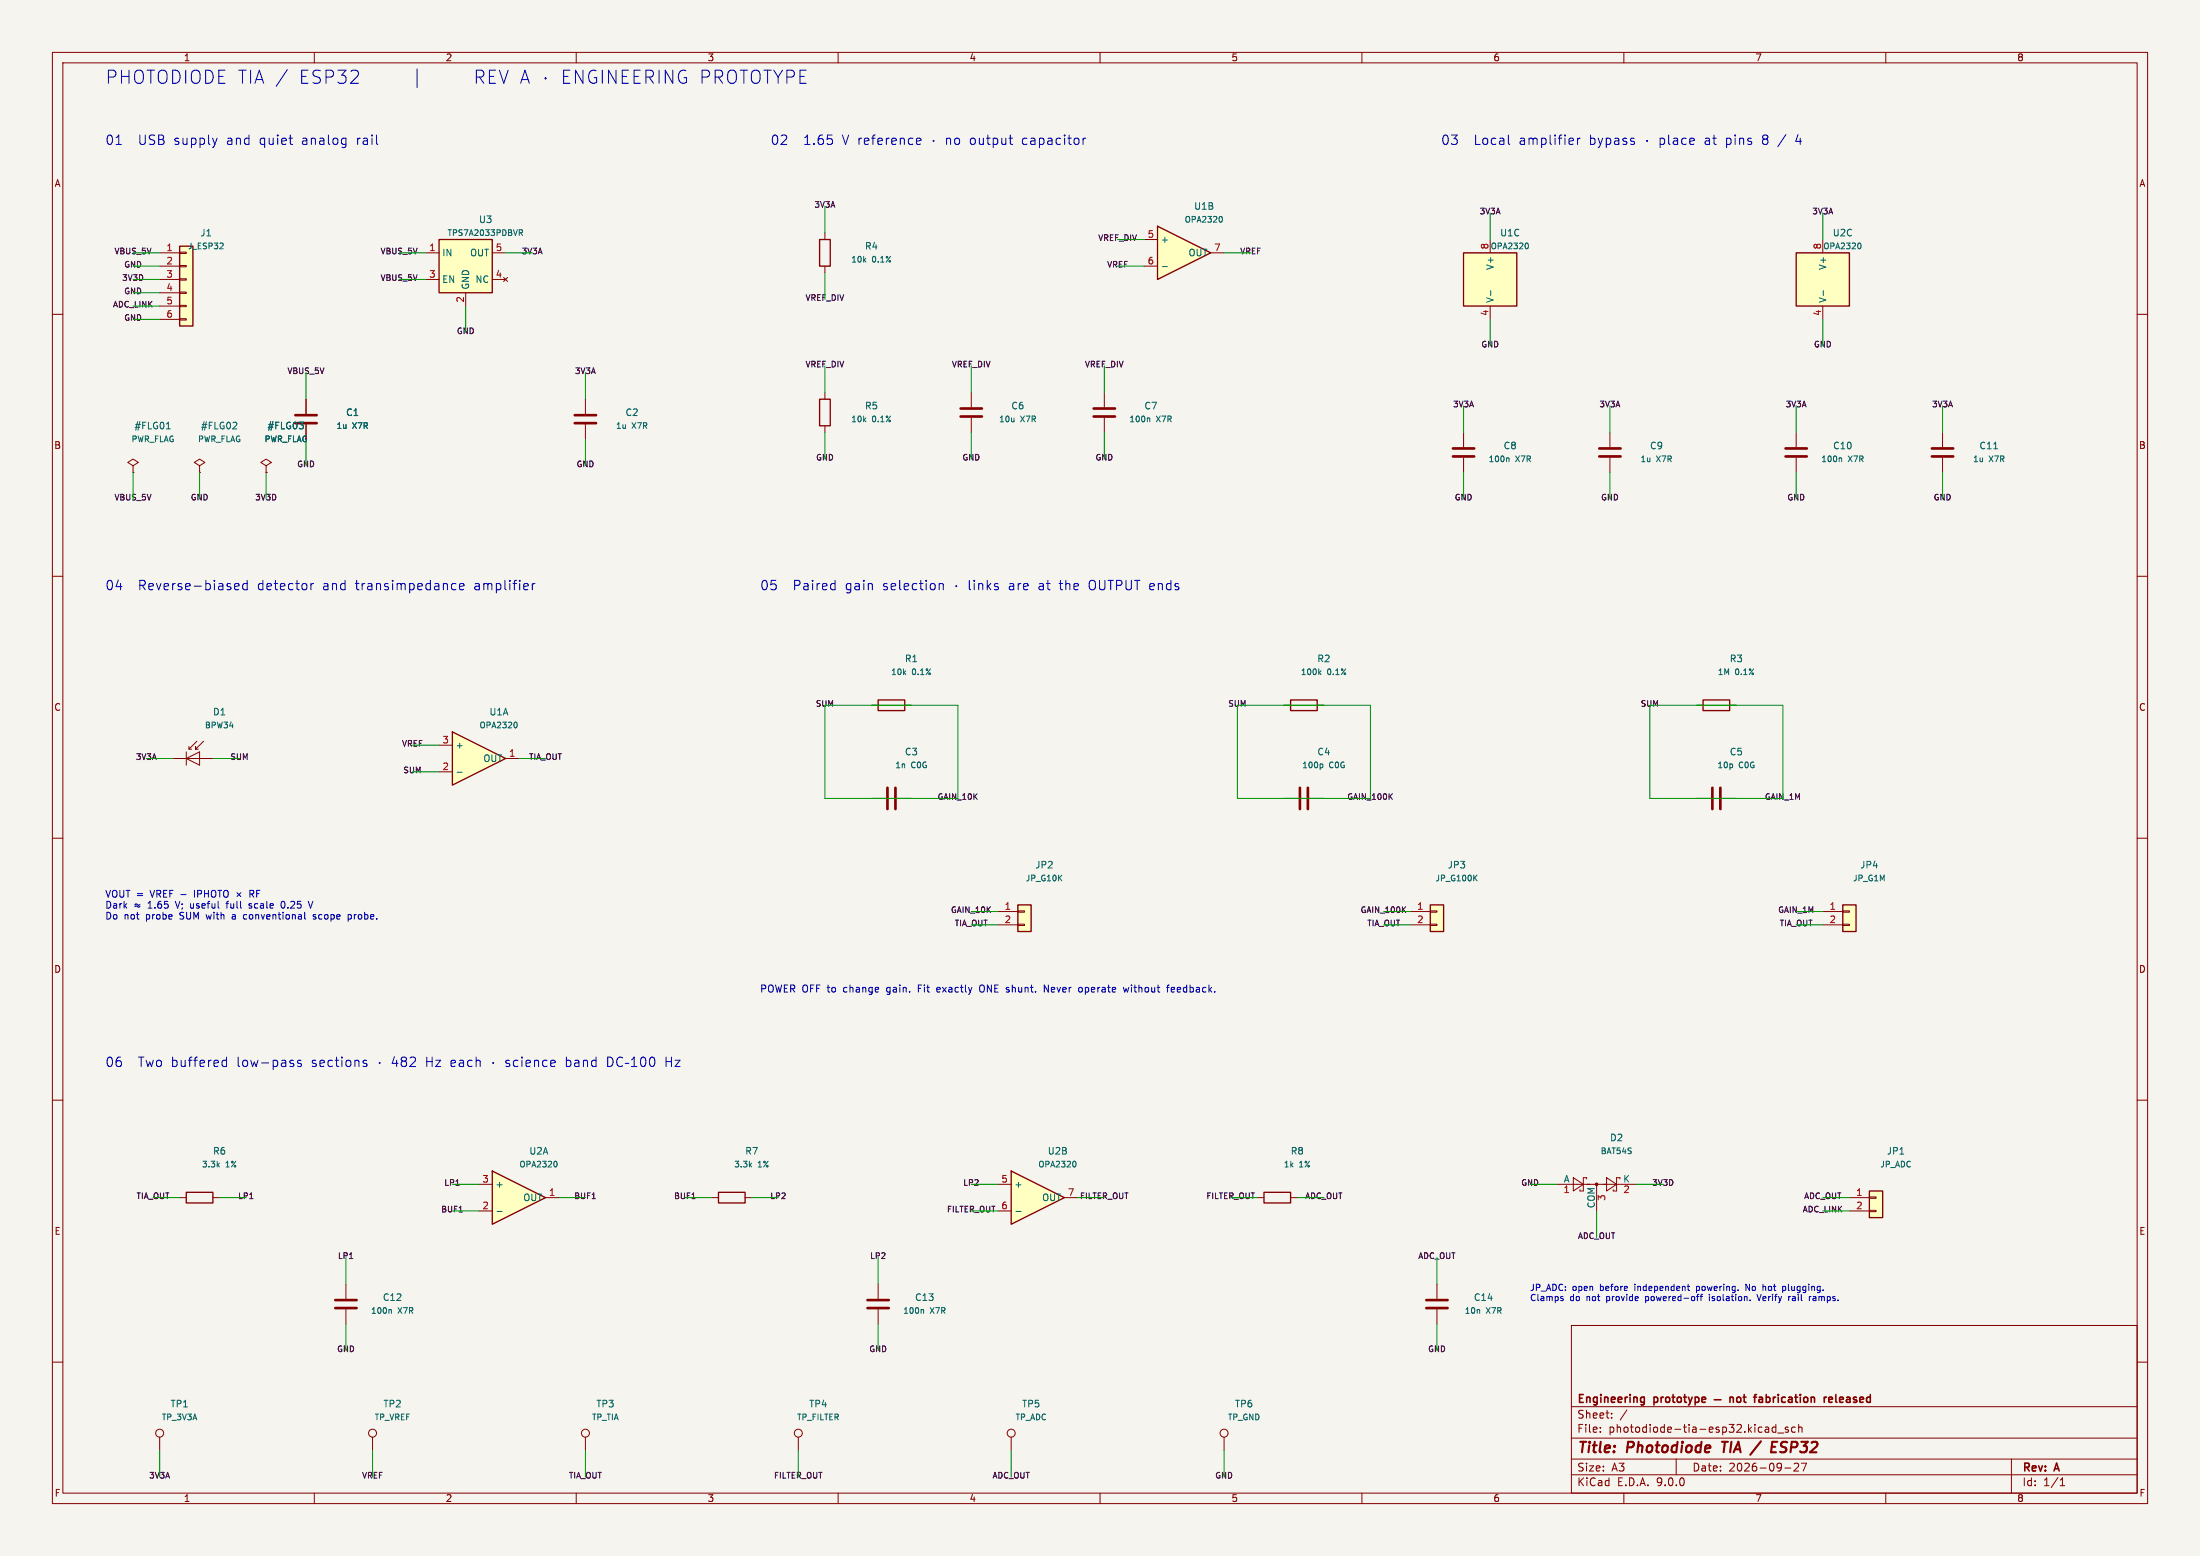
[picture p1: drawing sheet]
<svg xmlns="http://www.w3.org/2000/svg" width="420mm" height="297mm" viewBox="0 0 420 297" stroke-linecap="round" stroke-linejoin="round" font-family="sans-serif">
<path d="M0 0h420v297h-420z" fill="#f5f4ef" stroke="#f5f4ef" stroke-width=".19"/>
<g fill="none" stroke="#840000" stroke-width=".19">
<path d="M10 10h400v277h-400zM12 12h396v273h-396zM60 10v2M110 10v2M160 10v2M210 10v2M260 10v2M310 10v2M360 10v2M157.5 44.5v1.2M157.5 50.8v1.3M10 60h2"/>
<path d="M408 60h2M10 110h2M408 110h2M10 160h2M408 160h2M10 210h2M408 210h2M300 253h108v32h-108zM10 260h2M300 278.5h108M300 274.5h108M300 268.5h108"/>
<path d="M305.5 273.2v.2M305.5 272.5v.1M307.7 270.5v.2M307.7 269.8v.1M310.6 269.1l-1.3 1.9M320 278.5v3M337.2 272.4h.2l.3 .2v.8M337.7 273.3l-.5 .1M337.7 272.7l-.5 .1M339 272.5l-.4-.1-.3 .3 .1 .6h.6M339 271.9v1.5M339.4 273.5h1.1"/>
<path d="M341.4 272.5l-.4-.1-.2 .2 .1 .2 .5 .2v.3h-.6M342.5 279.4l.6-.1 .2 .1 .1 .3-1 1.1h1M342.7 272.5l-.4-.1-.3 .3 .2 .6h.5M343.4 271.9v1.5M343.4 272.5l.2-.1 .3 .1 .1 .9M343.9 279.3h1l-.7 1.5M384 278.5v6.5M408 260h2M60 285v2M110 285v2M160 285v2M210 285v2"/>
<path d="M260 285v2M300 281.5h108M310 285v2M340.7 280.2h1.2M360 285v2M393.3 283.6h.9M393.3 282.5l.4-.4v1.5"/>
</g>
<path d="M328.7 275.2h1.2M329.3 275.2l-.3 2M336.2 275.1l-2.1 2.6M338.1 277.2h.9M338.2 276.2h.7M338.3 275.2h1" fill="none" stroke="#840000" stroke-width=".4"/>
<g fill="none" stroke="#840000" stroke-width=".3">
<path d="M313.5 266.7l.4 .1M313.9 266.7v1.2l-.3 .3M313.9 267.6l-.4 .1M327.3 267.2h1.2M330.3 266.8l.2-.1 .3 .1 .1 .9M330.3 266.7v1M331.7 266.8l.3-.1 .3 .3v.4l-.3 .3-.3-.1-.2-.2zM332.8 266.7h.5M333 266.2v1.3l.3 .2M334.8 266.7h.5M335.3 266.2l-.3 .2v1.3M336.3 266.7l-.5 .1"/>
<path d="M336.3 267.1h-.3a.29 .29 0 0 0-.3 .3 .29 .29 0 0 0 .3 .3h.3M348.3 266.7v1M348.7 266.7l-.3 .1-.1 .2M349.1 267.2l.7-.2v-.2l-.5-.1-.2 .2 .1 .7h.6"/>
</g>
<path d="M156.5 45.7h2v5.1h-2z" fill="none" stroke="#840000" stroke-width=".25"/>
<path d="M86.4 139.7l10.1 5.1-10.1 5.1z" fill="#ffffc2"/>
<path d="M86.4 139.7l10.1 5.1-10.1 5.1zM325.1 133.6h5.1v2h-5.1z" fill="none" stroke="#840000" stroke-width=".25"/>
<path d="M323.8 134.6h1.3M330.2 134.6h1.3M83.8 142.2h2.6M83.8 147.3h2.6M96.5 144.8h2.6M166.4 152.4h2.8M171.2 152.4h2.8M323.8 152.4h2.8M328.7 152.4h2.8" fill="none" stroke="#840000" stroke-width=".19"/>
<path d="M98.5 137.8a.69 .69 0 0 1 0 1.1M87.3 147.4h.9" fill="none" stroke="#006464" stroke-width=".19"/>
<path d="M169.4 150.4v4M170.9 150.4v4M326.9 150.4v4M328.4 150.4v4" fill="none" stroke="#840000" stroke-width=".51"/>
<path d="M279.4 48.3h10.2v10.1h-10.2z" fill="#ffffc2"/>
<path d="M279.4 48.3h10.2v10.1h-10.2z" fill="none" stroke="#840000" stroke-width=".25"/>
<path d="M284.5 45.7v2.6M284.5 58.4v2.6" fill="none" stroke="#840000" stroke-width=".19"/>
<path d="M283.8 56.8l1.3 .5-1.3 .4M284.6 55.5v.9M291.5 46.4a.69 .69 0 0 1 0 1.1" fill="none" stroke="#006464" stroke-width=".19"/>
<path d="M83.8 45.7h10.2v10.2h-10.2z" fill="#ffffc2"/>
<path d="M83.8 45.7h10.2v10.2h-10.2zM35.6 227.6h5v2h-5z" fill="none" stroke="#840000" stroke-width=".25"/>
<g fill="none" stroke="#840000" stroke-width=".19">
<path d="M81.3 48.3h2.5M81.3 53.3h2.5M88.9 55.9v2.5M94 48.3h2.5M94 53.3h2.5M96.1 53l.8 .7M96.9 53l-.8 .7M307.3 82.6v2.7M307.3 87.4v2.8M342.9 82.6v2.7M342.9 87.4v2.8M370.8 82.6v2.7"/>
<path d="M370.8 87.4v2.8M34.3 228.6h1.3M40.6 228.6h1.3"/>
</g>
<path d="M99.1 43.9h.4l.3 .2-.1 .3h-.6M99.4 44.4l.4 .6M351.4 87.4l.2 .2v.5M380.6 85.7h.7" fill="none" stroke="#006464" stroke-width=".19"/>
<path d="M305.3 85.6h4.1M305.3 87.1h4.1M340.9 85.6h4M340.9 87.1h4M368.8 85.6h4.1M368.8 87.1h4.1" fill="none" stroke="#840000" stroke-width=".51"/>
<path d="M34.3 47h2.5v15.2h-2.5z" fill="#ffffc2"/>
<path d="M34.3 47h2.5v15.2h-2.5z" fill="none" stroke="#840000" stroke-width=".25"/>
<g fill="none" stroke="#840000" stroke-width=".19">
<path d="M30.5 48.3h3.8M30.5 50.8h3.8M30.5 53.3h3.8M30.5 55.9h3.8M30.5 58.4h3.8M34.3 48.1h1.3v.3h-1.3zM34.3 50.7h1.3v.2h-1.3zM34.3 53.2h1.3v.3h-1.3zM34.3 55.8h1.3v.2h-1.3zM34.3 58.3h1.3v.2h-1.3zM30.5 61h3.8M34.3 60.8h1.3v.3h-1.3z"/>
<path d="M30.5 274.3v2.6"/>
<circle cx="30.5" cy="273.6" r=".76"/>
</g>
<path d="M351.8 172.7h2.5v5.1h-2.5z" fill="#ffffc2"/>
<path d="M246.4 133.6h5.1v2h-5.1zM351.8 172.7h2.5v5.1h-2.5z" fill="none" stroke="#840000" stroke-width=".25"/>
<path d="M245.1 134.6h1.3M251.5 134.6h1.2M348 174h3.8M348 176.5h3.8M351.8 173.9h1.3v.2h-1.3zM351.8 176.4h1.3v.3h-1.3z" fill="none" stroke="#840000" stroke-width=".19"/>
<path d="M251.9 128.4l.3 .4M252.2 128l-.4 .5" fill="none" stroke="#006464" stroke-width=".19"/>
<path d="M94 223.5l10.1 5.1-10.1 5.1z" fill="#ffffc2"/>
<path d="M94 223.5l10.1 5.1-10.1 5.1z" fill="none" stroke="#840000" stroke-width=".25"/>
<path d="M91.4 226.1h2.6M91.4 231.1h2.6M104.1 228.6h2.6" fill="none" stroke="#840000" stroke-width=".19"/>
<path d="M94.9 231.2h1M106.1 221.7a.69 .69 0 0 1 0 1.1" fill="none" stroke="#006464" stroke-width=".19"/>
<path d="M273 172.7h2.6v5.1h-2.6z" fill="#ffffc2"/>
<path d="M273 172.7h2.6v5.1h-2.6zM137.2 227.6h5v2h-5z" fill="none" stroke="#840000" stroke-width=".25"/>
<g fill="none" stroke="#840000" stroke-width=".19">
<path d="M58.4 76.2v2.8M111.8 76.2v2.8M58.4 81v2.8M111.8 81v2.8M279.4 82.6v2.7M279.4 87.4v2.8M245.1 152.4h2.8M249.9 152.4h2.8M269.2 174h3.8M269.2 176.5h3.8M273 173.9h1.3v.2h-1.3zM273 176.4h1.3v.3h-1.3z"/>
<path d="M135.9 228.6h1.3M142.2 228.6h1.3M167.6 245.1v2.8M167.6 249.9v2.8"/>
</g>
<path d="M287.9 87.4l.2 .2v.5M252.3 145.8l.2 .2v.3l-.2 .3M281.5 167.5l.5 .6M282 167l-.6 .7M176.2 250l.1 .1v.6" fill="none" stroke="#006464" stroke-width=".19"/>
<path d="M56.4 79.2h4.1M109.7 79.2h4.1M56.4 80.8h4.1M109.7 80.8h4.1M277.4 85.6h4M277.4 87.1h4M248.2 150.4v4M249.7 150.4v4M165.6 248.2h4.1M165.6 249.7h4.1" fill="none" stroke="#840000" stroke-width=".51"/>
<path d="M342.9 48.3h10.2v10.1h-10.2z" fill="#ffffc2"/>
<path d="M342.9 48.3h10.2v10.1h-10.2z" fill="none" stroke="#840000" stroke-width=".25"/>
<g fill="none" stroke="#840000" stroke-width=".19">
<path d="M348 45.7v2.6M348 58.4v2.6M210.8 74.9v2.8M210.8 79.8v2.8M25.4 88.9l1-.6-1-.7-1 .7 1 .6v1.3M25.4 90.2h.1M38.1 88.9l1-.6-1-.7-1 .7 1 .6v1.3M38.1 90.2h.1M50.8 88.9l1-.6-1-.7-1 .7 1 .6v1.3M50.8 90.2h.1M66 245.1v2.8M66 249.9v2.8"/>
<path d="M71.1 274.3v2.6"/>
<circle cx="71.1" cy="273.6" r=".76"/>
</g>
<path d="M347.3 56.8l1.3 .5-1.3 .4M348.1 55.5v.9M355 46.4a.69 .69 0 0 1 0 1.1M219.3 79.8l.2 .1v.6M31.8 81.9h.7M44.4 81.9h.8M45.1 80.7v.4M74.6 250l.1 .1v.6" fill="none" stroke="#006464" stroke-width=".19"/>
<path d="M208.8 78h4.1M208.8 79.5h4.1M64 248.2h4.1M64 249.7h4.1" fill="none" stroke="#840000" stroke-width=".51"/>
<path d="M194.3 172.7h2.5v5.1h-2.5z" fill="#ffffc2"/>
<path d="M194.3 172.7h2.5v5.1h-2.5z" fill="none" stroke="#840000" stroke-width=".25"/>
<path d="M190.5 174h3.8M190.5 176.5h3.8M194.3 173.9h1.3v.2h-1.3zM194.3 176.4h1.3v.3h-1.3z" fill="none" stroke="#840000" stroke-width=".19"/>
<path d="M356.9 227.3h2.5v5.1h-2.5z" fill="#ffffc2"/>
<path d="M167.6 133.6h5.1v2h-5.1zM356.9 227.3h2.5v5.1h-2.5z" fill="none" stroke="#840000" stroke-width=".25"/>
<g fill="none" stroke="#840000" stroke-width=".19">
<path d="M166.4 134.6h1.2M172.7 134.6h1.3M33 144.8h7.6M35.6 144.8l2.5-1.3v2.6zM35.6 143.5v2.6M36.1 143h.5M37.6 141.5l-1.5 1.5v-.5M38.9 141.5l-1.6 1.5v-.5v.5h.5M353.1 228.6h3.8M353.1 231.1h3.8M356.9 228.5h1.2v.2h-1.2zM356.9 231h1.2v.3h-1.2z"/>
<path d="M111.8 274.3v2.6M152.4 274.3v2.6M193 274.3v2.6"/>
<circle cx="111.8" cy="273.6" r=".76"/>
<circle cx="152.4" cy="273.6" r=".76"/>
<circle cx="193" cy="273.6" r=".76"/>
</g>
<path d="M193 223.5l10.2 5.1-10.2 5.1z" fill="#ffffc2"/>
<path d="M156.5 76.2h2v5.1h-2zM193 223.5l10.2 5.1-10.2 5.1zM241.3 227.6h5.1v2h-5.1z" fill="none" stroke="#840000" stroke-width=".25"/>
<g fill="none" stroke="#840000" stroke-width=".19">
<path d="M157.5 74.9v1.3M185.4 74.9v2.8M185.4 79.8v2.8M157.5 81.3v1.3M190.5 226.1h2.5M190.5 231.1h2.5M203.2 228.6h2.5M240 228.6h1.3M246.4 228.6h1.2M297.2 226.1h15.2M300.4 224.8l1.9 1.3-1.9 1.2zM302.9 225v-.2h-.6v2.5h-.7v-.2"/>
<path d="M304.8 226.1v5M306.7 224.8l1.9 1.3-1.9 1.2zM309.2 225v-.2h-.6v2.5h-.6v-.2M274.3 245.1v2.8M274.3 249.9v2.8M233.7 274.3v2.6"/>
<circle cx="233.7" cy="273.6" r=".76"/>
</g>
<path d="M194 231.2h.9M205.2 221.7a.69 .69 0 0 1 0 1.1" fill="none" stroke="#006464" stroke-width=".19"/>
<circle cx="304.8" cy="226.1" r=".25" fill="#840000" stroke="#840000" stroke-width=".19"/>
<path d="M183.4 78h4.1M183.4 79.5h4.1M272.3 248.2h4.1M272.3 249.7h4.1" fill="none" stroke="#840000" stroke-width=".51"/>
<path d="M221 43.2l10.1 5.1-10.1 5z" fill="#ffffc2"/>
<path d="M221 43.2l10.1 5.1-10.1 5z" fill="none" stroke="#840000" stroke-width=".25"/>
<path d="M218.4 45.7h2.6M218.4 50.8h2.6M231.1 48.3h2.6M58.4 76.2v2.8M50.8 90.2h.1M58.4 81v2.8" fill="none" stroke="#840000" stroke-width=".19"/>
<path d="M221.9 50.9h1M233.1 41.3a.69 .69 0 0 1 0 1.1" fill="none" stroke="#006464" stroke-width=".19"/>
<path d="M265.3 152l.5 .6M265.8 151.5l-.6 .6M267.9 173.6l.5 .6M268.4 173.1l-.7 .6M87.6 231.3h.7M113 228.8h.7M132.1 228.8h.6" fill="none" stroke="#0f0f0f" stroke-width=".19"/>
<g fill="none" stroke="#009600" stroke-width=".19">
<path d="M157.5 39.4v5.1M25.4 48.3h5.1M25.4 50.8h5.1M25.4 53.3h5.1M25.4 55.9h5.1M25.4 58.4h5.1M76.2 48.3h5.1M76.2 53.3h5.1M88.9 58.4v5.1M96.5 48.3h5.1M157.5 52.1v5.1M213.4 50.8h5"/>
<path d="M213.4 45.7h5M233.7 48.3h5.1M284.5 40.6v5.1M348 40.6v5.1M25.4 61h5.1M58.4 71.1v5.1M111.8 71.1v5.1M157.5 69.9v5M185.4 69.9v5M210.8 69.9v5M279.4 77.5v5.1M284.5 61v5"/>
<path d="M307.3 77.5v5.1M342.9 77.5v5.1M348 61v5M370.8 77.5v5.1M25.4 90.2v5.1M38.1 90.2v5.1M50.8 90.2v5.1M58.4 83.8v5.1M111.8 83.8v5.1M157.5 82.6v5M185.4 82.6v5M210.8 82.6v5"/>
<path d="M279.4 90.2v5.1M307.3 90.2v5.1M342.9 90.2v5.1M370.8 90.2v5.1M157.5 134.6h25.4v17.8h-25.4zM236.2 134.6h25.4v17.8h-25.4zM315 134.6h25.4v17.8h-25.4zM27.9 144.8h5.1M40.6 144.8h5.1M78.7 147.3h5.1M78.7 142.2h5.1M99.1 144.8h5"/>
<path d="M185.4 176.5h5.1M185.4 174h5.1M264.2 176.5h5M264.2 174h5M342.9 176.5h5.1M342.9 174h5.1M29.2 228.6h5.1M41.9 228.6h5.1M86.4 226.1h5M86.4 231.1h5M106.7 228.6h5.1M130.8 228.6h5.1"/>
<path d="M143.5 228.6h5.1M185.4 226.1h5.1M185.4 231.1h5.1M205.7 228.6h5.1M234.9 228.6h5.1M247.6 228.6h5.1M292.1 226.1h5.1M304.8 231.1v5.1M312.4 226.1h5.1M348 228.6h5.1M348 231.1h5.1M66 240v5.1"/>
<path d="M66 252.7v5.1M167.6 240v5.1M167.6 252.7v5.1M274.3 240v5.1M274.3 252.7v5.1M30.5 276.9v5M71.1 276.9v5M111.8 276.9v5M152.4 276.9v5M193 276.9v5M233.7 276.9v5"/>
</g>
<g fill="none" stroke="#0000c2" stroke-width=".19">
<path d="M54.9 13.3l-2.2 3.2M79.6 13.2v3.5M90.9 14.7h1a.68 .68 0 0 0 .5-.6 .68 .68 0 0 0-.5-.7h-1v2.5M91.5 14.7l.9 1.2M93.4 14.6h.9M94.6 13.4h-1.2v2.5h1.2M95.3 13.4l.9 2.5 .8-2.5M99.4 15.9l.8-2.5 .9 2.5M99.6 15.2h1.2M104.1 14.8l-.1 .1 .1 .2M104.1 14.8l.2 .1-.2 .2M104.1 14.8v.3"/>
<path d="M22.2 27.6h1M41.4 26.4l-.4 1.2M175 27.5h.7M175 26.5l.6-.1 .1 .1 .1 .3-.8 .2M178.2 26.8v.2M192.6 26.4h.7M193.1 27.6h.2M206.8 26.4v1.2M207.3 26.4l-.4 .1-.1 .2M288 27.5l.2 .1M300.3 26.5l.1 .3-.9 .2M301.2 26.4v1.2"/>
<path d="M301.7 26.4l-.4 .1-.1 .2M314.4 26.8v.2M44.8 112l.8-.2v-.3l-.6-.1-.2 .2 .1 .9h.7M47.2 111.5l-.5-.1-.4 .3v.5l.2 .3h.7M47.2 110.8v1.8M59.4 111.4v1.2M59.9 111.4l-.4 .1-.1 .2M86.5 111.4l.5 .1M87 112.5l-.5 .1M87.7 112l.9-.2-.1-.3-.5-.1-.3 .2 .1 .9h.7M101.6 111.4v1.2M102.1 111.4l-.3 .1-.2 .2"/>
<path d="M159.2 111.4l.2 .1M159.4 110.8v1.8M159.4 112.5l-.2 .1M179.3 111.4v1.2M179.3 111.5l.3-.1 .4 .1 .1 1.1M182.6 111.8v.2M28.6 170l.5 1.3 .4-1.3M29.9 170.6h.7l.1-.2-.1-.3-.7-.1v1.3M30.3 170.6l.4 .7M31.2 170.6h.5M31.9 170h-.7v1.3h.7M32.4 170.6h.5"/>
<path d="M33 170h-.6v1.3M34.5 170.8h1M37.1 170v1.3M37.7 170.6h.7l.1-.2-.1-.3-.7-.1v1.3M39 170.6h.8M39 170v1.3M39.8 170v1.3M40.5 170h.2a.44 .44 0 0 1 .5 .4v.4a.43 .43 0 0 1-.4 .5 .43 .43 0 0 1-.5-.5v-.4zM41.6 170h.7M42 170v1.3M42.9 170h.1a.44 .44 0 0 1 .6 .4v.4a.43 .43 0 0 1-.5 .5 .43 .43 0 0 1-.4-.5v-.4zM43.1 172.5h.5"/>
<path d="M44.5 174.6h-.1M44.5 174.9l-.2 .2 .2 .3M45.2 170.4l.8 .7M46 170.4l-.8 .7M46.5 175.3l.5 .1M47 174.6l-.5 .1M47.5 173.3h.4M47.7 170.6h.6l.2-.2-.1-.3-.7-.1v1.3M47.9 172.5l-.4 .2 .1 .1 .3 .1M48 170.6l.5 .7M49 170.6h.4M49.6 170h-.6v1.3"/>
<path d="M54.2 172.1l-.1-.1a.69 .69 0 0 0-.5 .7 .69 .69 0 0 0 .5 .6h.1M58.2 174.1v1.2l.2 .1M58.9 172l.4 1.3 .4-1.3M59.8 175.4h.5M60.3 174.6h-.3l-.2 .2v.1l.5 .2M66.5 174.6h.3l.3 .2-.1 .6h-.5M66.5 174.6v1.3M175.3 188.7h.5M176 188h-.7v1.4M179 188.5l-.2 .2v.5l.2 .2M179.5 188.8l-.7 .1M187.6 188a.45 .45 0 0 0-.6 .5v.4a.45 .45 0 0 0 .6 .5"/>
<path d="M199.4 189.4v-1.4l.7 1.4M206.2 188.5h.3l.1 .2v.5l-.4 .2M214.5 188.5l.2 .9 .3-.7 .2 .7 .3-.9M222.7 188.5h.5M223.2 188l-.3 .2v1.2M224.2 188.5h-.4l-.2 .2 .1 .6h.5M224.2 188.8l-.6 .1M42.6 203.5h.6M42.6 202.5h.6M43.2 201.8v1.8M55.8 203l.3 .2-.3 .4M55.8 202.4l.2 .1"/>
<path d="M57.5 202.5l-.5-.1-.2 .2 .1 .3 .6 .2v.4h-.7M69.6 203l.4 .1 .1 .2-.3 .3h-.3M69.6 202.4l.4 .1M72.5 202.8v.2M94.2 202.8v.2M116 201.8a.91 .91 0 0 1 1.1 .9 .91 .91 0 0 1-1.1 .9zM118.8 201.9a.72 .72 0 0 0-.9 0 .72 .72 0 0 0-.2 .9 .67 .67 0 0 0 .4 .7 .67 .67 0 0 0 .7-.1M119.4 203h.6M120.6 203.6h1M120.6 202.3l.5-.5v1.8M122.4 201.9l.5-.1a1.13 1.13 0 0 1 0 1.8l-.4-.1-.1-.3-.1-.7zM124.2 201.9l.4-.1a1.13 1.13 0 0 1 0 1.8l-.4-.1-.1-.3-.1-.7z"/>
<path d="M127.2 201.8v1.8M127.2 202.6h1M298.1 247.9h.3v.2l-.4 .2M298.1 247.5h.3M322.1 245.5h.5M322.3 245.1v1.1l.3 .1M324 247.2v1.1M324.7 247.2v1.1M326.3 247.5v.8M333.3 246.3v-1.2l.7 1.2M334.1 248.1v.2M335.4 247.1l.4 1.2 .4-1.2"/>
<path d="M336.6 245.6h.4M340.3 245.6l.4-.1 .2 .3-.1 .5h-.5M341.5 247.5v.8M341.6 247.5l-.1 .2M345.4 247.5v.8M345.5 247.5l-.1 .2M346.6 247.8h-.3l-.2 .2 .1 .2 .4 .1"/>
</g>
<g font-size="3.5" fill="#0000c2">
<text x="20" y="16.2">PHOTODIODE TIA /</text>
<text x="56.8" y="16.2">ESP32</text>
<text x="106.2" y="16.2">ENGINEERING PROTOTYPE</text>
</g>
<g font-size="2.8" fill="#840000">
<text x="301" y="277.9">Title:</text>
<text x="310.6" y="277.9">Photodiode</text>
<text x="329.6" y="277.9">TIA</text>
<text x="336.2" y="277.9">/</text>
<text x="340.6" y="277.9">ESP32</text>
</g>
<g font-size="2.5" fill="#0000c2">
<text x="20" y="27.9">01</text>
<text x="26.4" y="27.9">USB supply</text>
<text x="43.4" y="27.9">and</text>
<text x="49.7" y="27.9">quiet</text>
<text x="57.9" y="27.9">analog</text>
<text x="68.4" y="27.9">rail</text>
<text x="147" y="27.9">02</text>
<text x="153.4" y="27.9">1.65</text>
<text x="160.8" y="27.9">V reference</text>
<text x="180.8" y="27.9">no</text>
<text x="185.5" y="27.9">output</text>
<text x="195.5" y="27.9">capacitor</text>
<text x="275" y="27.9">03</text>
<text x="281.4" y="27.9">Local</text>
<text x="290" y="27.9">amplifier</text>
<text x="303.5" y="27.9">bypass</text>
<text x="317" y="27.9">place</text>
<text x="325.7" y="27.9">at</text>
<text x="329.9" y="27.9">pins</text>
<text x="336.9" y="27.9">8</text>
<text x="340.1" y="27.9">/</text>
<text x="343.4" y="27.9">4</text>
<text x="20" y="112.9">04</text>
<text x="26.4" y="112.9">Reverse-biased</text>
<text x="49.2" y="112.9">detector</text>
<text x="61.7" y="112.9">and</text>
<text x="68.1" y="112.9">transimpedance</text>
<text x="90.8" y="112.9">amplifier</text>
<text x="145" y="112.9">05</text>
<text x="151.4" y="112.9">Paired</text>
<text x="161.4" y="112.9">gain</text>
<text x="168.6" y="112.9">selection</text>
<text x="185.1" y="112.9">links</text>
<text x="192.9" y="112.9">are</text>
<text x="198.7" y="112.9">at</text>
<text x="202.8" y="112.9">the</text>
<text x="208.5" y="112.9">OUTPUT ends</text>
<text x="20" y="203.9">06</text>
<text x="26.4" y="203.9">Two buffered</text>
<text x="45.3" y="203.9">low-pass</text>
<text x="59.7" y="203.9">sections</text>
<text x="75.1" y="203.9">482</text>
<text x="81.7" y="203.9">Hz each</text>
<text x="97.2" y="203.9">science</text>
<text x="108.8" y="203.9">band</text>
<text x="128" y="203.9">Hz</text>
</g>
<g font-size="2.1" fill="#840000">
<text x="301" y="268.2">Engineering</text>
<text x="315.8" y="268.2">prototype</text>
<text x="336.8" y="268.2">fabrication</text>
<text x="350.7" y="268.2">released</text>
<text x="301" y="273.7">File:</text>
<text x="301" y="271">Sheet:</text>
<text x="307.1" y="273.7">photodiode-tia-esp32.kicad_sch</text>
<text x="301" y="281.1">Size:</text>
<text x="307.6" y="281.1">A3</text>
<text x="323" y="281.1">Date:</text>
<text x="330" y="281.1">2026-09-27</text>
<text x="386" y="281.3">Rev:</text>
<text x="392.4" y="281.3">A</text>
<text x="301" y="283.9">KiCad</text>
<text x="308.7" y="283.9">E.D.A.</text>
<text x="316.3" y="283.9">9.0.0</text>
<text x="386" y="283.9">Id:</text>
<text x="390.1" y="283.9">1/1</text>
</g>
<g font-size="1.9" fill="#0000c2">
<text x="145" y="189.7">POWER OFF to</text>
<text x="161.2" y="189.7">change</text>
<text x="169.7" y="189.7">gain.</text>
<text x="175.8" y="189.7">Fit</text>
<text x="179.6" y="189.7">exactly</text>
<text x="188" y="189.7">ONE shunt.</text>
<text x="200.6" y="189.7">Never</text>
<text x="207.4" y="189.7">operate</text>
<text x="216.2" y="189.7">without</text>
<text x="224.7" y="189.7">feedback.</text>
</g>
<g font-size="1.8" fill="#840000">
<text x="35" y="11.9">1</text>
<text x="85" y="11.9">2</text>
<text x="135" y="11.9">3</text>
<text x="185" y="11.9">4</text>
<text x="235" y="11.9">5</text>
<text x="285" y="11.9">6</text>
<text x="335" y="11.9">7</text>
<text x="385" y="11.9">8</text>
<text x="10.3" y="35.9">A</text>
<text x="408.3" y="35.9">A</text>
<text x="10.3" y="85.9">B</text>
<text x="408.2" y="85.9">B</text>
<text x="10.3" y="135.9">C</text>
<text x="408.2" y="135.9">C</text>
<text x="10.3" y="185.9">D</text>
<text x="408.2" y="185.9">D</text>
<text x="10.3" y="235.9">E</text>
<text x="408.3" y="235.9">E</text>
<text x="10.3" y="285.9">F</text>
<text x="35" y="286.9">1</text>
<text x="85" y="286.9">2</text>
<text x="135" y="286.9">3</text>
<text x="185" y="286.9">4</text>
<text x="235" y="286.9">5</text>
<text x="285" y="286.9">6</text>
<text x="335" y="286.9">7</text>
<text x="385" y="286.9">8</text>
<text x="408.3" y="285.9">F</text>
</g>
<g font-size="1.8" fill="#006464">
<text x="227.9" y="40.2">U1B</text>
<text x="38.2" y="45.3">J1</text>
<text x="91.3" y="42.8">U3</text>
<text x="165" y="47.9">R4</text>
<text x="221.5" y="46.6">+</text>
<text x="284.2" y="47.7" transform="rotate(-90 284.2 47.7)">8</text>
<text x="286.3" y="45.3">U1C</text>
<text x="347.7" y="47.7" transform="rotate(-90 347.7 47.7)">8</text>
<text x="349.8" y="45.3">U2C</text>
<text x="84.3" y="49.1">IN</text>
<text x="89.6" y="49.1">OUT</text>
<text x="226.8" y="49.1">OUT</text>
<text x="285.3" y="51.6" transform="rotate(-90 285.3 51.6)">V+</text>
<text x="348.8" y="51.6" transform="rotate(-90 348.8 51.6)">V+</text>
<text x="84.3" y="54.2">EN</text>
<text x="89.8" y="55.4" transform="rotate(-90 89.8 55.4)">GND</text>
<text x="90.7" y="54.2">NC</text>
<text x="25.6" y="82.1">#FLG01</text>
<text x="38.3" y="82.1">#FLG02</text>
<text x="51" y="82.1">#FLG03</text>
<text x="66" y="79.6">C1</text>
<text x="119.3" y="79.6">C2</text>
<text x="165" y="78.3">R5</text>
<text x="193" y="78.3">C6</text>
<text x="218.4" y="78.3">C7</text>
<text x="286.9" y="86">C8</text>
<text x="314.9" y="86">C9</text>
<text x="349.8" y="86">C10</text>
<text x="377.8" y="86">C11</text>
<text x="172.6" y="126.6">R1</text>
<text x="251.4" y="126.6">R2</text>
<text x="330.1" y="126.6">R3</text>
<text x="40.6" y="136.8">D1</text>
<text x="93.3" y="136.8">U1A</text>
<text x="86.9" y="143.1">+</text>
<text x="92.2" y="145.6">OUT</text>
<text x="172.6" y="144.4">C3</text>
<text x="251.4" y="144.4">C4</text>
<text x="330.1" y="144.4">C5</text>
<text x="197.6" y="166">JP2</text>
<text x="276.3" y="166">JP3</text>
<text x="355" y="166">JP4</text>
<text x="40.6" y="220.6">R6</text>
<text x="101" y="220.6">U2A</text>
<text x="142.2" y="220.6">R7</text>
<text x="199.9" y="220.6">U2B</text>
<text x="246.3" y="220.6">R8</text>
<text x="307.3" y="218">D2</text>
<text x="360.1" y="220.6">JP1</text>
<text x="94.5" y="226.9">+</text>
<text x="193.5" y="226.9">+</text>
<text x="298.4" y="225.8">A</text>
<text x="309.8" y="225.8">K</text>
<text x="99.8" y="229.5">OUT</text>
<text x="198.9" y="229.5">OUT</text>
<text x="304.5" y="230.7" transform="rotate(-90 304.5 230.7)">COM</text>
<text x="73" y="248.5">C12</text>
<text x="174.6" y="248.5">C13</text>
<text x="281.3" y="248.5">C14</text>
<text x="32.5" y="268.8">TP1</text>
<text x="73.1" y="268.8">TP2</text>
<text x="113.7" y="268.8">TP3</text>
<text x="154.4" y="268.8">TP4</text>
<text x="195" y="268.8">TP5</text>
<text x="235.7" y="268.8">TP6</text>
</g>
<g font-size="1.8" fill="#a90000">
<text x="219" y="45.5">5</text>
<text x="31.7" y="48">1</text>
<text x="31.7" y="50.5">2</text>
<text x="31.7" y="53.1">3</text>
<text x="81.8" y="48">1</text>
<text x="81.8" y="53.1">3</text>
<text x="94.5" y="48">5</text>
<text x="94.5" y="53.1">4</text>
<text x="219" y="50.5">6</text>
<text x="231.7" y="48">7</text>
<text x="31.7" y="55.6">4</text>
<text x="31.7" y="58.2">5</text>
<text x="88.6" y="57.9" transform="rotate(-90 88.6 57.9)">2</text>
<text x="31.7" y="60.7">6</text>
<text x="284.2" y="60.4" transform="rotate(-90 284.2 60.4)">4</text>
<text x="347.7" y="60.4" transform="rotate(-90 347.7 60.4)">4</text>
<text x="84.4" y="142">3</text>
<text x="84.4" y="147.1">2</text>
<text x="97.1" y="144.5">1</text>
<text x="191.7" y="173.7">1</text>
<text x="270.4" y="173.7">1</text>
<text x="349.2" y="173.7">1</text>
<text x="191.7" y="176.3">2</text>
<text x="270.4" y="176.3">2</text>
<text x="349.2" y="176.3">2</text>
<text x="92" y="225.8">3</text>
<text x="191.1" y="225.8">5</text>
<text x="92" y="230.9">2</text>
<text x="104.7" y="228.3">1</text>
<text x="191.1" y="230.9">6</text>
<text x="203.8" y="228.3">7</text>
<text x="298.4" y="228">1</text>
<text x="306.8" y="229.3" transform="rotate(-90 306.8 229.3)">3</text>
<text x="309.8" y="228">2</text>
<text x="354.3" y="228.3">1</text>
<text x="354.3" y="230.9">2</text>
</g>
<g font-size="1.8" fill="#0000c2">
<text x="20" y="171.5">VOUT =</text>
<text x="20" y="173.6">Dark</text>
<text x="25.5" y="173.6">þÿ&quot;H</text>
<text x="28.3" y="173.6">1.65</text>
<text x="33.8" y="173.6">V; useful</text>
<text x="43.9" y="173.6">full</text>
<text x="48.4" y="173.6">scale</text>
<text x="54.7" y="173.6">0.25</text>
<text x="20" y="175.7">Do</text>
<text x="23.7" y="175.7">not</text>
<text x="27.9" y="175.7">probe</text>
<text x="34.6" y="175.7">SUM with</text>
<text x="44.9" y="175.7">a</text>
<text x="47.3" y="175.7">conventional</text>
<text x="60.8" y="175.7">scope</text>
<text x="67.6" y="175.7">probe.</text>
</g>
<g font-size="1.7" fill="#0000c2">
<text x="292" y="246.6">JP_ADC:</text>
<text x="292" y="248.5">Clamps</text>
<text x="299.7" y="248.5">do</text>
<text x="300.2" y="246.6">open</text>
<text x="303" y="248.5">not</text>
<text x="305.6" y="246.6">before</text>
<text x="307" y="248.5">provide</text>
<text x="312.4" y="246.6">independent</text>
<text x="314.6" y="248.5">powered-off</text>
<text x="324.4" y="246.6">powering.</text>
<text x="327" y="248.5">isolation.</text>
<text x="334" y="246.6">No</text>
<text x="336.5" y="248.5">Verify</text>
<text x="337.5" y="246.6">hot</text>
<text x="341.5" y="246.6">plugging.</text>
<text x="342.6" y="248.5">rail</text>
<text x="346.8" y="248.5">ramps.</text>
</g>
<g font-size="1.5" fill="#0f0f0f">
<text x="155.4" y="39.8">3V3A</text>
<text x="282.4" y="41.1">3V3A</text>
<text x="345.9" y="41.1">3V3A</text>
<text x="209.5" y="46.2">VREF_DIV</text>
<text x="21.7" y="48.7">VBUS_5V</text>
<text x="23.2" y="53.8">3V3D</text>
<text x="23.6" y="51.3">GND</text>
<text x="72.5" y="53.8">VBUS_5V</text>
<text x="72.5" y="48.7">VBUS_5V</text>
<text x="99.5" y="48.7">3V3A</text>
<text x="211.3" y="51.3">VREF</text>
<text x="236.7" y="48.7">VREF</text>
<text x="21.5" y="58.9">ADC_LINK</text>
<text x="23.6" y="56.4">GND</text>
<text x="153.7" y="57.6">VREF_DIV</text>
<text x="23.6" y="61.4">GND</text>
<text x="87.1" y="64">GND</text>
<text x="54.8" y="71.6">VBUS_5V</text>
<text x="109.7" y="71.6">3V3A</text>
<text x="153.7" y="70.3">VREF_DIV</text>
<text x="181.6" y="70.3">VREF_DIV</text>
<text x="207" y="70.3">VREF_DIV</text>
<text x="282.7" y="66.5">GND</text>
<text x="346.2" y="66.5">GND</text>
<text x="277.3" y="77.9">3V3A</text>
<text x="305.2" y="77.9">3V3A</text>
<text x="340.8" y="77.9">3V3A</text>
<text x="368.7" y="77.9">3V3A</text>
<text x="56.6" y="89.4">GND</text>
<text x="110" y="89.4">GND</text>
<text x="155.7" y="88.1">GND</text>
<text x="183.6" y="88.1">GND</text>
<text x="209" y="88.1">GND</text>
<text x="21.7" y="95.7">VBUS_5V</text>
<text x="36.3" y="95.7">GND</text>
<text x="48.6" y="95.7">3V3D</text>
<text x="277.6" y="95.7">GND</text>
<text x="305.5" y="95.7">GND</text>
<text x="341.1" y="95.7">GND</text>
<text x="369" y="95.7">GND</text>
<text x="155.6" y="135.1">SUM</text>
<text x="234.4" y="135.1">SUM</text>
<text x="313.1" y="135.1">SUM</text>
<text x="76.6" y="142.7">VREF</text>
<text x="25.8" y="145.3">3V3A</text>
<text x="43.9" y="145.3">SUM</text>
<text x="76.9" y="147.8">SUM</text>
<text x="100.9" y="145.3">TIA_OUT</text>
<text x="178.9" y="152.9">GAIN_10K</text>
<text x="257.1" y="152.9">GAIN_100K</text>
<text x="336.8" y="152.9">GAIN_1M</text>
<text x="181.4" y="174.5">GAIN_10K</text>
<text x="182.2" y="177">TIA_OUT</text>
<text x="259.6" y="174.5">GAIN_100K</text>
<text x="260.9" y="177">TIA_OUT</text>
<text x="339.4" y="174.5">GAIN_1M</text>
<text x="339.6" y="177">TIA_OUT</text>
<text x="84.7" y="226.5">LP1</text>
<text x="183.8" y="226.5">LP2</text>
<text x="290.3" y="226.5">GND</text>
<text x="315.3" y="226.5">3V3D</text>
<text x="25.9" y="229.1">TIA_OUT</text>
<text x="45.4" y="229.1">LP1</text>
<text x="84.1" y="231.6">BUF1</text>
<text x="109.5" y="229.1">BUF1</text>
<text x="128.6" y="229.1">BUF1</text>
<text x="147" y="229.1">LP2</text>
<text x="180.7" y="231.6">FILTER_OUT</text>
<text x="206.1" y="229.1">FILTER_OUT</text>
<text x="230.2" y="229.1">FILTER_OUT</text>
<text x="249" y="229.1">ADC_OUT</text>
<text x="344" y="231.6">ADC_LINK</text>
<text x="344.3" y="229.1">ADC_OUT</text>
<text x="301.1" y="236.7">ADC_OUT</text>
<text x="64.4" y="240.5">LP1</text>
<text x="166" y="240.5">LP2</text>
<text x="270.6" y="240.5">ADC_OUT</text>
<text x="64.2" y="258.3">GND</text>
<text x="165.8" y="258.3">GND</text>
<text x="272.5" y="258.3">GND</text>
<text x="28.4" y="282.4">3V3A</text>
<text x="69" y="282.4">VREF</text>
<text x="108.5" y="282.4">TIA_OUT</text>
<text x="147.6" y="282.4">FILTER_OUT</text>
<text x="189.4" y="282.4">ADC_OUT</text>
<text x="231.9" y="282.4">GND</text>
</g>
<g font-size="1.5" fill="#006464">
<text x="35.8" y="47.8">J_ESP32</text>
<text x="85.3" y="45.2">TPS7A2033PDBVR</text>
<text x="226.1" y="42.7">OPA2320</text>
<text x="284.5" y="47.8">OPA2320</text>
<text x="348" y="47.8">OPA2320</text>
<text x="162.4" y="50.3">10k</text>
<text x="166.5" y="50.3">0.1%</text>
<text x="64.2" y="82.1">1u</text>
<text x="67.3" y="82.1">X7R</text>
<text x="117.5" y="82.1">1u</text>
<text x="120.6" y="82.1">X7R</text>
<text x="162.4" y="80.8">10k</text>
<text x="166.5" y="80.8">0.1%</text>
<text x="190.6" y="80.8">10u</text>
<text x="194.8" y="80.8">X7R</text>
<text x="215.5" y="80.8">100n</text>
<text x="220.7" y="80.8">X7R</text>
<text x="25" y="84.6">PWR_FLAG</text>
<text x="37.7" y="84.6">PWR_FLAG</text>
<text x="50.4" y="84.6">PWR_FLAG</text>
<text x="284.1" y="88.4">100n</text>
<text x="289.3" y="88.4">X7R</text>
<text x="313.1" y="88.4">1u</text>
<text x="316.2" y="88.4">X7R</text>
<text x="347.6" y="88.4">100n</text>
<text x="352.8" y="88.4">X7R</text>
<text x="376.6" y="88.4">1u</text>
<text x="379.7" y="88.4">X7R</text>
<text x="170" y="129">10k</text>
<text x="174.1" y="129">0.1%</text>
<text x="248.2" y="129">100k</text>
<text x="253.3" y="129">0.1%</text>
<text x="327.8" y="129">1M</text>
<text x="331.2" y="129">0.1%</text>
<text x="39" y="139.2">BPW34</text>
<text x="91.4" y="139.2">OPA2320</text>
<text x="170.8" y="146.8">1n</text>
<text x="173.9" y="146.8">C0G</text>
<text x="248.5" y="146.8">100p</text>
<text x="253.7" y="146.8">C0G</text>
<text x="327.8" y="146.8">10p</text>
<text x="331.9" y="146.8">C0G</text>
<text x="195.7" y="168.4">JP_G10K</text>
<text x="274" y="168.4">JP_G100K</text>
<text x="353.7" y="168.4">JP_G1M</text>
<text x="305.5" y="220.5">BAT54S</text>
<text x="38.5" y="223">3.3k</text>
<text x="43" y="223">1%</text>
<text x="99.1" y="223">OPA2320</text>
<text x="140.1" y="223">3.3k</text>
<text x="144.6" y="223">1%</text>
<text x="198.1" y="223">OPA2320</text>
<text x="245" y="223">1k</text>
<text x="248" y="223">1%</text>
<text x="358.9" y="223">JP_ADC</text>
<text x="70.7" y="251">100n</text>
<text x="75.9" y="251">X7R</text>
<text x="172.3" y="251">100n</text>
<text x="177.5" y="251">X7R</text>
<text x="279.5" y="251">10n</text>
<text x="283.7" y="251">X7R</text>
<text x="30.8" y="271.3">TP_3V3A</text>
<text x="71.4" y="271.3">TP_VREF</text>
<text x="112.9" y="271.3">TP_TIA</text>
<text x="152.1" y="271.3">TP_FILTER</text>
<text x="193.8" y="271.3">TP_ADC</text>
<text x="234.3" y="271.3">TP_GND</text>
</g>
</svg>
